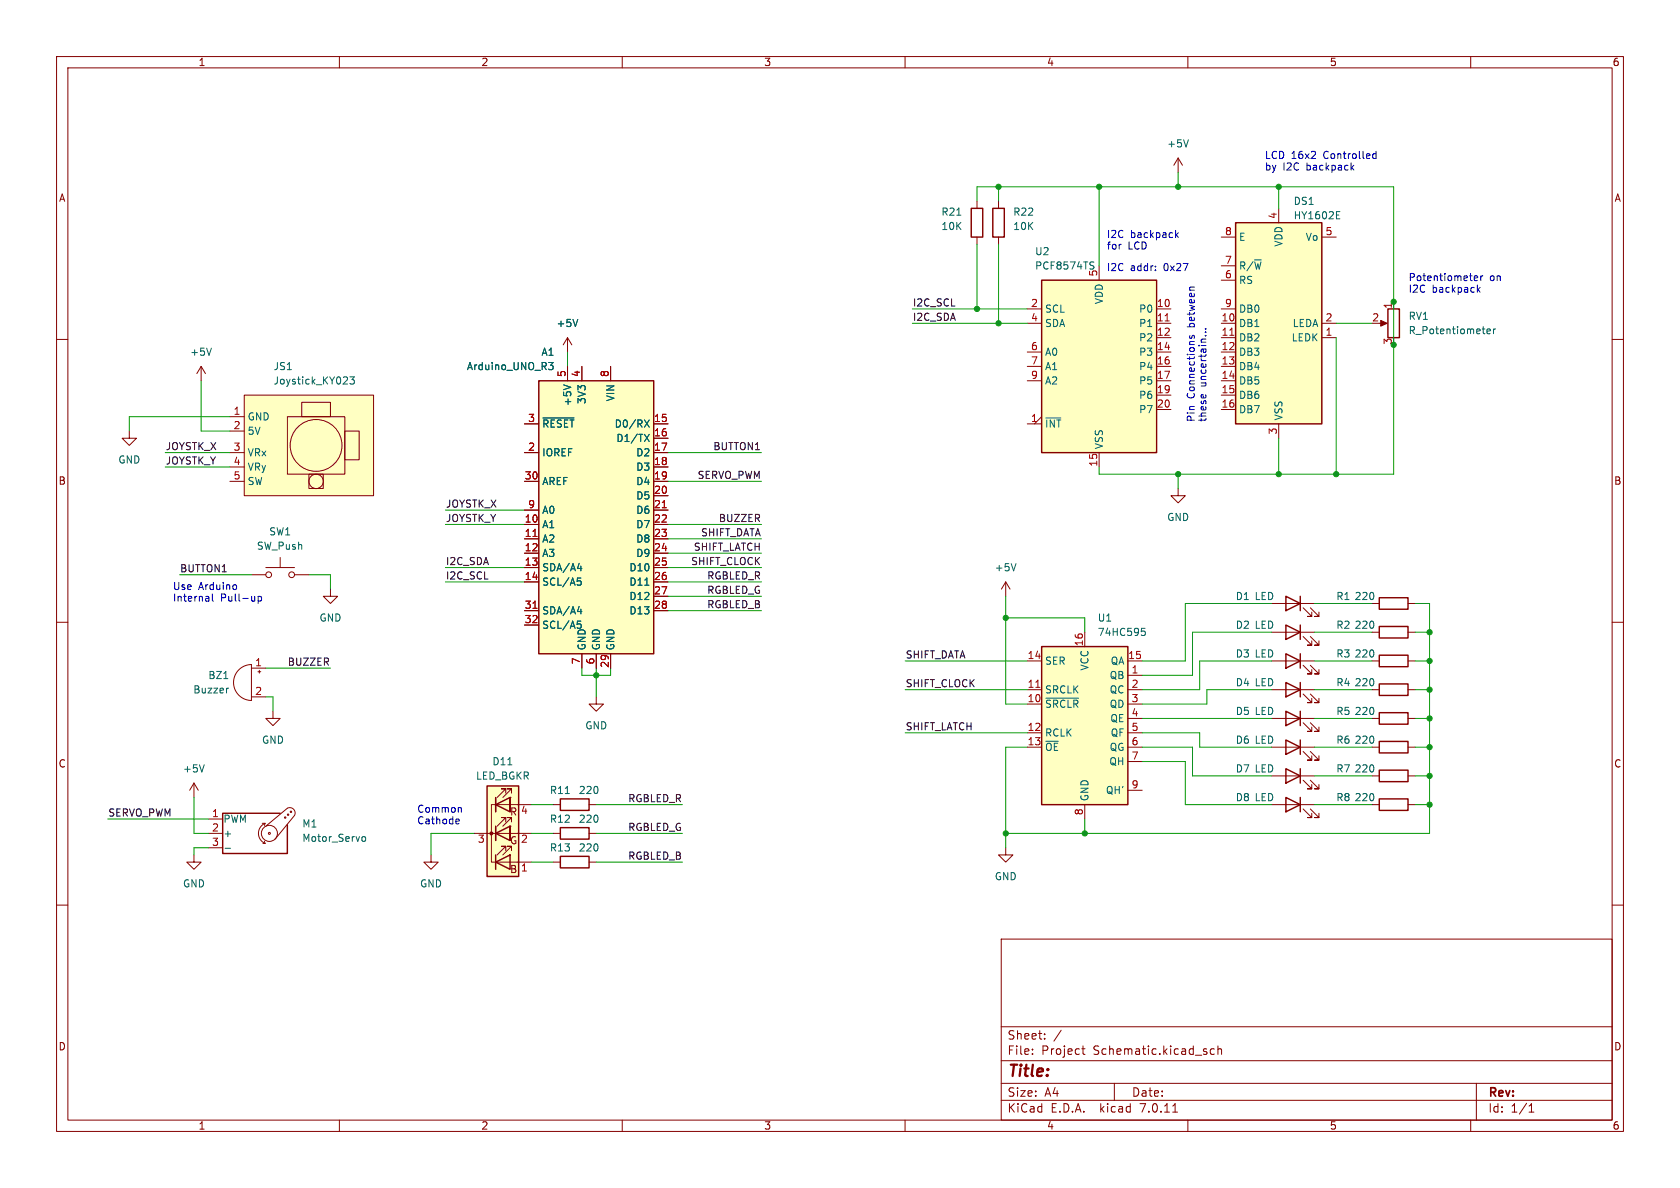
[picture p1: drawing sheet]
<svg xmlns="http://www.w3.org/2000/svg" width="297mm" height="210mm" viewBox="0 0 297 210" stroke-linecap="round" stroke-linejoin="round" font-family="sans-serif">
<g fill="none" stroke="#840000" stroke-width=".18">
<path d="M10 10h277v190h-277zM12 12h273v186h-273zM60 10v2M110 10v2M160 10v2M210 10v2M260 10v2M172.7 35.6v1.2M176.5 35.6v1.2M208.3 27.9l-.8 1.3M208.3 27.9v2.6M208.3 27.9l.7 1.3"/>
<path d="M226.1 36.8v2.6M10 60h2M100.3 59.7v2.5M100.3 59.7l-.7 1.3M100.3 59.7l.8 1.3M172.7 41.9v1.3M176.5 41.9v1.3M181.6 57.2h2.5M181.6 54.6h2.5M194.3 47v2.5M204.5 57.2h2.5M204.5 59.7h2.5"/>
<path d="M204.5 54.6h2.5M215.9 57.2h2.5M215.9 59.7h2.5M215.9 41.9h2.5M215.9 49.5h2.5M215.9 47h2.5M215.9 54.6h2.5M233.7 57.2h2.5M233.7 59.7h2.5M233.7 41.9h2.5M243.8 57.2h1.1M246.4 53.3v1.3"/>
<path d="M285 60h2M22.9 76.2v1.3h1.2l-1.2 1.2-1.3-1.2h1.3M35.6 64.8l-.8 1.2M35.6 64.8v2.5M35.6 64.8l.7 1.2M40.6 73.7h2.6M40.6 76.2h2.6M43.2 69.9h22.8v17.7h-22.8zM50.8 73.7h10.2v10.1h-10.2zM53.3 71.1h5.1v2.6h-5.1zM61 76.2h2.5v5.1h-2.5zM92.7 74.9h2.5"/>
<path d="M100.3 64.8v2.5M102.9 64.8v2.5M107.9 64.8v2.5M115.6 74.9h2.5M115.6 77.5h2.5M181.6 74.9h2.5M181.6 62.2h2.5M181.6 64.8h2.5M181.6 67.3h2.5M184.1 73.7l-1.2 1.2M204.5 62.2h2.5M204.5 64.8h2.5"/>
<path d="M204.5 67.3h2.5M204.5 69.9h2.5M204.5 72.4h2.5M215.9 62.2h2.5M215.9 64.8h2.5M215.9 67.3h2.5M215.9 69.9h2.5M215.9 72.4h2.5M226.1 74.9v2.6M40.6 80h2.6M40.6 82.6h2.6M40.6 85.1h2.6"/>
<path d="M49.5 98.6v1.7M54.6 83.8h2.5v2.6h-2.5zM92.7 92.7h2.5M92.7 95.3h2.5M92.7 97.8h2.5M92.7 80h2.5M92.7 85.1h2.5M92.7 90.2h2.5M115.6 92.7h2.5M115.6 95.3h2.5M115.6 97.8h2.5M115.6 80h2.5"/>
<path d="M115.6 82.6h2.5M115.6 85.1h2.5M115.6 87.6h2.5M115.6 90.2h2.5M194.3 80v2.6M208.3 86.4v1.2h1.2l-1.2 1.3-1.3-1.3h1.3M10 110h2M42.2 118.4a3.2 3.2 0 0 1 2.2-.9v6.3a3.2 3.2 0 0 1-2.9-1.9 3.2 3.2 0 0 1 .7-3.5zM44.4 101.6h2.6M44.4 118.1h2.6M45.6 118.7h.5M45.8 118.5v.5"/>
<path d="M47 100.3h5.1M52.1 101.6h2.5M58.4 104.1v1.3h-1.3l1.3 1.3 1.3-1.3h-1.3M92.7 100.3h2.5M92.7 102.9h2.5M92.7 108h2.5M92.7 110.5h2.5M102.9 115.6v2.5M105.4 115.6v2.5M107.9 115.6v2.5M115.6 100.3h2.5M115.6 102.9h2.5"/>
<path d="M115.6 105.4h2.5M115.6 108h2.5M177.8 102.9l-.8 1.2M177.8 102.9v2.5M177.8 102.9l.8 1.2M181.6 116.8h2.5M191.8 111.8v2.5M199.4 119.4h2.5M199.4 116.8h2.5M224.8 111.8h7.6M224.8 106.7h7.6M224.8 116.8h7.6"/>
<path d="M230.4 117.6l1.5 1.5h-.8h.8v-.7M230.4 107.4l1.5 1.6h-.8h.8v-.8M230.4 112.5l1.5 1.5h-.8h.8v-.7M231.6 117.6l1.6 1.5h-.8h.8v-.7M231.6 107.4l1.6 1.6h-.8h.8v-.8M231.6 112.5l1.6 1.5h-.8h.8v-.7M242.6 111.8h1.2M242.6 106.7h1.2M242.6 116.8h1.2M248.9 111.8h1.3M248.9 106.7h1.3M248.9 116.8h1.3"/>
<path d="M285 110h2M34.3 138.4l-.8 1.3M34.3 138.4v2.6M34.3 138.4l.8 1.3M44.4 123.2h2.6M48.3 125.7v1.3h-1.3l1.3 1.3 1.2-1.3h-1.2M105.4 123.2v1.3h1.3l-1.3 1.2-1.3-1.2h1.3M181.6 124.5h2.5M181.6 121.9h2.5M181.6 129.5h2.5M181.6 132.1h2.5M199.4 124.5h2.5"/>
<path d="M199.4 121.9h2.5M199.4 129.5h2.5M199.4 132.1h2.5M199.4 127h2.5M199.4 134.6h2.5M199.4 139.7h2.5M224.8 121.9h7.6M224.8 132.1h7.6M224.8 127h7.6M224.8 137.2h7.6M230.4 137.9l1.5 1.5h-.8h.8v-.7M230.4 122.7l1.5 1.5h-.8h.8v-.8"/>
<path d="M230.4 132.8l1.5 1.6h-.8h.8v-.8M230.4 127.8l1.5 1.5h-.8h.8v-.8M231.6 137.9l1.6 1.5h-.8h.8v-.7M231.6 122.7l1.6 1.5h-.8h.8v-.8M231.6 132.8l1.6 1.6h-.8h.8v-.8M231.6 127.8l1.6 1.5h-.8h.8v-.8M242.6 121.9h1.2M242.6 132.1h1.2M242.6 127h1.2M242.6 137.2h1.2M248.9 121.9h1.3M248.9 132.1h1.3"/>
<path d="M248.9 127h1.3M248.9 137.2h1.3M10 160h2M34.3 151.1v1.3h1.3l-1.3 1.3-1.3-1.3h1.3M36.8 147.3h2.6M36.8 144.8h2.6M36.8 149.9h2.6M46.4 145.5h.5M46.5 149.1h.4M46.7 148.7l.2 .4M46.9 145.5a1.93 1.93 0 0 0-1.2 1.8 1.93 1.93 0 0 0 1.2 1.8M46.9 145.5l-.2 .4"/>
<path d="M47 146.1l3.8-3.2a.94 .94 0 0 1 1.1 .1 .94 .94 0 0 1 .2 1.1l-3.5 4.2M76.2 151.1v1.3h1.3l-1.3 1.3-1.3-1.3h1.3M83.8 147.3h10.2M87.6 146.1v2.5M87.6 141v2.5M87.6 152.4h6.4M89.4 150.4v-.8h-.8h.8l-1.5 1.5M89.4 145.3v-.8h-.8h.8l-1.5 1.6M89.4 140.2v-.8h-.8h.8l-1.5 1.6M90.2 146.1v2.5zM90.2 146.1h.1M90.2 141v2.5z"/>
<path d="M90.2 141h.1M90.4 150.4v-.8h-.7h.7l-1.5 1.5M90.4 145.3v-.8h-.7h.7l-1.5 1.6M90.4 140.2v-.8h-.7h.7l-1.5 1.6M94 142.2h-7.1v10.2h1M97.8 147.3h1.3M97.8 142.2h1.3M97.8 152.4h1.3M104.1 147.3h1.3M104.1 142.2h1.3M104.1 152.4h1.3M177.8 149.9v1.2h1.3l-1.3 1.3-1.3-1.3h1.3"/>
<path d="M191.8 142.2v2.6M224.8 142.2h7.6M230.4 143l1.5 1.5h-.8h.8v-.7M231.6 143l1.6 1.5h-.8h.8v-.7M242.6 142.2h1.2M248.9 142.2h1.3M285 160h2M177 166h108v32h-108zM60 198v2M110 198v2M160 198v2M177 194.5h108"/>
<path d="M177 191.5h108M177 187.5h108M177 181.5h108M182.5 186.3v.1M182.5 185.5v.1M184.7 183.6v.1M184.7 182.8v.1M187.6 182.1l-1.3 2M191.2 185.4h.6M191.5 184.9v1.3l.3 .2M197 191.5v3M207.3 196.6h.9"/>
<path d="M210 198v2M214.7 185.5l-.5-.1-.2 .3v.4l.1 .2h.6M215.3 185.5l.2-.1 .4 .1 .1 .9M215.3 184.9v1.5M260 198v2M261 191.5v6.5M270.3 196.6h.9M270.3 195.5l.4-.4v1.5"/>
<circle cx="55.9" cy="78.7" r="4.6"/>
<circle cx="55.9" cy="85.1" r="1.27"/>
<circle cx="47.5" cy="101.6" r=".51"/>
<circle cx="51.6" cy="101.6" r=".51"/>
<circle cx="47.6" cy="147.3" r=".18"/>
<circle cx="47.6" cy="147.3" r="1.42"/>
<circle cx="50.4" cy="144.5" r=".13"/>
<circle cx="50.9" cy="144" r=".13"/>
<circle cx="51.4" cy="143.5" r=".13"/>
</g>
<g fill="none" stroke="#840000" stroke-width=".25">
<path d="M171.7 36.8h2v5.1h-2zM175.5 36.8h2v5.1h-2zM218.4 39.4h15.3v35.5h-15.3zM184.1 49.5h20.4v30.5h-20.4zM245.4 54.6h2v5.1h-2zM95.2 67.3h20.4v48.3h-20.4zM184.1 114.3h15.3v27.9h-15.3zM227.3 115.6l2.6 1.2-2.6 1.3zM227.3 105.4l2.6 1.3-2.6 1.3zM227.3 110.5l2.6 1.3-2.6 1.2zM229.9 105.4v2.6M229.9 110.5v2.5"/>
<path d="M229.9 115.6v2.5M243.8 110.7h5.1v2.1h-5.1zM243.8 105.7h5.1v2h-5.1zM243.8 115.8h5.1v2.1h-5.1zM86.1 138.9h5.6v16h-5.6zM227.3 135.9l2.6 1.3-2.6 1.2zM227.3 120.7l2.6 1.2-2.6 1.3zM227.3 130.8l2.6 1.3-2.6 1.3zM227.3 125.7l2.6 1.3-2.6 1.3zM229.9 120.7v2.5M229.9 125.7v2.6M229.9 130.8v2.6"/>
<path d="M229.9 135.9v2.5M243.8 131.1h5.1v2h-5.1zM243.8 126h5.1v2h-5.1zM243.8 120.9h5.1v2h-5.1zM243.8 136.1h5.1v2.1h-5.1zM49.5 143.8h-10.1v7.1h11.4v-5.1M87.6 152.4l2.6-1.3v2.6zM87.6 147.3l2.6-1.2v2.5zM87.6 142.2l2.6-1.2v2.5zM87.6 141v2.5M87.6 146.1v2.5M87.6 151.1v2.6"/>
<path d="M99.1 146.3h5v2h-5zM99.1 141.2h5v2.1h-5zM99.1 151.4h5v2h-5zM227.3 141l2.6 1.2-2.6 1.3zM229.9 141v2.5M243.8 141.2h5.1v2.1h-5.1z"/>
</g>
<g fill="none" stroke="#006464" stroke-width=".18">
<path d="M169.2 38h.7M210.1 24.7l-.4 1.3M236.3 38h.4M236.3 38.7h.6M236.3 37.4h.6M102.1 56.5l-.4 1.2M192.9 46.3l.5 .1M193.2 47l.2 .2-.1 .2M262.9 58.6l.6-.1-.1-.3h-.3l-.2 .1v.6h.5M264 58.2v.8M264.4 58.2l-.4 .2M37.4 61.5l-.4 1.3"/>
<path d="M60.6 67.9h.8M61.4 66.7v.5M61.9 66.6h.7l-.4 .5 .4 .1v.6l-.2 .1-.5-.1M96 73.9h5.5M97 64.1h.8l-.4 .5 .3 .1 .1 .4-.3 .2h-.3M99.6 68l1.3 .5M113.9 74.2l.9 1.3M113.9 76.8l.9 1.2M114.8 74.2l-.9 1.3M114.8 76.8l-.9 1.2M184.9 73.9h2.6M179.6 99.6l-.4 1.3"/>
<path d="M39.6 120h.7M102.1 102.2h.6M102.1 109.8h.6M102.1 100.5h.8M102.1 108.1h.8M102.2 102.7h.3l.3 .2-.2 .5h-.4M102.2 110.3h.4l.2 .5M102.7 100.1v.8M102.7 107.7v.8M114 103.4h.7M201.8 111.1h.6M201.9 111.6h.3l.3 .2-.1 .4-.5 .1"/>
<path d="M36.1 135.2l-.4 1.3M40.4 121.7h-.2M89.8 135.2h.7M184.9 123.4h5.8M39.8 150h1M64 148.1l.2-.2h.3l.1 .2-.1 .6h-.3l-.2-.2M99.9 140.3h.8"/>
</g>
<g fill="#ffffc2" stroke="#ffffc2" stroke-width=".18">
<path d="M86.1 138.9h5.6v16h-5.6z"/>
<path d="M184.1 114.3h15.3v27.9h-15.3z"/>
<path d="M95.2 67.3h20.4v48.3h-20.4z"/>
<path d="M218.4 39.4h15.3v35.5h-15.3z"/>
<path d="M43.2 69.9h22.8v17.7h-22.8z"/>
<path d="M184.1 49.5h20.4v30.5h-20.4z"/>
</g>
<g fill="#840000" stroke="#840000" stroke-width=".18">
<path d="M244.1 56.6l1.1 .6-1.1 .5z"/>
<circle cx="86.9" cy="147.3" r=".25"/>
</g>
<path d="M206 56.7h.7M217.4 59.3h.7M94.2 94.8h.7M117.1 89.8h.7M94.2 107.5h.7M183.1 121.5h.7" fill="none" stroke="#a90000" stroke-width=".18"/>
<g fill="none" stroke="#0000c2" stroke-width=".18">
<path d="M239 29.6l.3 .5M239.3 29.2l-.4 .5M243.3 26.8v1.2M243.3 27.2h-.4l-.2 .2 .1 .6h.5M208 41.5l.3 .5M208.3 41.1l-.5 .5M210.4 59.3l-.1 .3 .2 .2h.2l.1-.5h.3v.5M213.1 58.7h.1M213.1 58.1h.1M260.6 49.2l.6-.1v-.3h-.4l-.2 .1 .1 .7h.5M261.3 51.2l.4 .5M261.7 50.8l-.5 .5"/>
<path d="M261.8 48.8v.8M262.1 48.8l-.3 .2M212.3 69.9l.4-.2 .1 .6M213.1 69.8l.1 .1M36.9 105.5v.8M36.9 106.2l-.1 .1M36.9 105.7l-.1 .1M37.5 105v1.1l.2 .2M41.7 103.4l.1 .2-.1 .6M45 105.4v.9M45 106.1v.1M45.6 105.4v1.3"/>
<path d="M45.6 105.5l.4-.1 .2 .3-.1 .5h-.5M80.8 144.8l.3 .1 .1 .2-.6 .1M81.1 145.6h-.3M81.2 142.7l.4 .2v.7"/>
</g>
<g fill="none" stroke="#009600" stroke-width=".18">
<path d="M172.7 35.6v-2.6h73.7v50.8h-52.1v-1.2M176.5 33v2.6M194.3 33v14M208.3 30.5v2.5M226.1 33v3.8M161.3 57.2h20.3M161.3 54.6h20.3M172.7 43.2v11.4M176.5 43.2v14M236.2 57.2h6.4M236.2 59.7v24.1M35.6 67.3v8.9h5"/>
<path d="M40.6 73.7h-17.7v2.5M100.3 62.2v2.6M226.1 77.5v6.3M29.2 82.6h11.4M29.2 80h11.4M78.7 92.7h14M78.7 90.2h14M118.1 97.8h16.5M118.1 92.7h16.5M118.1 95.3h16.5M118.1 85.1h16.5M118.1 80h16.5"/>
<path d="M208.3 83.8v2.6M31.7 101.6h12.7M47 118.1h11.4M54.6 101.6h3.8v2.5M78.7 100.3h14M78.7 102.9h14M102.9 118.1v1.3h5v-1.3M105.4 118.1v5.1M118.1 100.3h16.5M118.1 102.9h16.5M118.1 108h16.5M118.1 105.4h16.5"/>
<path d="M160 116.8h21.6M177.8 105.4v19.1h3.8M177.8 109.2h14v2.6M224.8 106.7h-15.3v10.1h-7.6M224.8 116.8h-12.7v5.1h-10.2M224.8 111.8h-14v7.6h-8.9M232.4 116.8h10.2M232.4 106.7h10.2M232.4 111.8h10.2M250.2 106.7h2.5v40.6h-74.9M250.2 116.8h2.5M250.2 111.8h2.5"/>
<path d="M47 123.2h1.3v2.5M160 121.9h21.6M160 129.5h21.6M181.6 132.1h-3.8v17.8M201.9 132.1h8.9v5.1h14M201.9 129.5h10.2v2.6h12.7M201.9 134.6h7.6v7.6h15.3M201.9 127h22.9M224.8 121.9h-11.4v2.6h-11.5M232.4 132.1h10.2M232.4 137.2h10.2M232.4 121.9h10.2"/>
<path d="M232.4 127h10.2M250.2 132.1h2.5M250.2 137.2h2.5M250.2 121.9h2.5M250.2 127h2.5M19 144.8h17.8M34.3 141v6.3h2.5M36.8 149.9h-2.5v1.2M83.8 147.3h-7.6v3.8M94 147.3h3.8M94 142.2h3.8M94 152.4h3.8"/>
<path d="M105.4 147.3h15.2M105.4 142.2h15.2M105.4 152.4h15.2M191.8 144.8v2.5M232.4 142.2h10.2M250.2 142.2h2.5"/>
</g>
<g fill="#009600" stroke="#009600" stroke-width=".18">
<circle cx="252.7" cy="116.8" r=".46"/>
<circle cx="246.4" cy="53.3" r=".46"/>
<circle cx="246.4" cy="61" r=".46"/>
<circle cx="236.2" cy="83.8" r=".46"/>
<circle cx="252.7" cy="111.8" r=".46"/>
<circle cx="226.1" cy="33" r=".46"/>
<circle cx="226.1" cy="83.8" r=".46"/>
<circle cx="208.3" cy="33" r=".46"/>
<circle cx="208.3" cy="83.8" r=".46"/>
<circle cx="194.3" cy="33" r=".46"/>
<circle cx="176.5" cy="57.2" r=".46"/>
<circle cx="176.5" cy="33" r=".46"/>
<circle cx="177.8" cy="109.2" r=".46"/>
<circle cx="172.7" cy="54.6" r=".46"/>
<circle cx="252.7" cy="137.2" r=".46"/>
<circle cx="252.7" cy="132.1" r=".46"/>
<circle cx="252.7" cy="142.2" r=".46"/>
<circle cx="252.7" cy="121.9" r=".46"/>
<circle cx="252.7" cy="127" r=".46"/>
<circle cx="177.8" cy="147.3" r=".46"/>
<circle cx="191.8" cy="147.3" r=".46"/>
<circle cx="105.4" cy="119.4" r=".46"/>
</g>
<text font-size="2.8" fill="#840000" x="178" y="190.9">Title:</text>
<g font-size="2.1" fill="#840000">
<text x="178" y="184">Sheet:</text>
<text x="178" y="186.7">File:</text>
<text x="184.1" y="186.7">Project</text>
<text x="193.3" y="186.7">Schematic.kicad_sch</text>
<text x="178" y="196.9">KiCad</text>
<text x="178" y="194.1">Size:</text>
<text x="184.7" y="194.1">A4</text>
<text x="185.7" y="196.9">E.D.A.</text>
<text x="194.6" y="196.9">kicad</text>
<text x="200" y="194.1">Date:</text>
<text x="201.8" y="196.9">7.0.11</text>
<text x="263" y="194.3">Rev:</text>
<text x="263" y="196.9">Id:</text>
<text x="267.1" y="196.9">1/1</text>
</g>
<g font-size="1.8" fill="#840000">
<text x="35" y="11.9">1</text>
<text x="85" y="11.9">2</text>
<text x="135" y="11.9">3</text>
<text x="185" y="11.9">4</text>
<text x="235" y="11.9">5</text>
<text x="285" y="11.9">6</text>
<text x="10.3" y="35.9">A</text>
<text x="285.3" y="35.9">A</text>
<text x="10.3" y="85.9">B</text>
<text x="285.3" y="85.9">B</text>
<text x="10.3" y="135.9">C</text>
<text x="285.3" y="135.9">C</text>
<text x="90.1" y="149.5">G</text>
<text x="90.1" y="144.4">R</text>
<text x="90.1" y="154.5">B</text>
<text x="10.3" y="185.9">D</text>
<text x="285.3" y="185.9">D</text>
<text x="35" y="199.9">1</text>
<text x="85" y="199.9">2</text>
<text x="135" y="199.9">3</text>
<text x="185" y="199.9">4</text>
<text x="235" y="199.9">5</text>
<text x="285" y="199.9">6</text>
</g>
<g font-size="1.8" fill="#006464">
<text x="206.2" y="26.3">+5V</text>
<text x="166.3" y="38.3">R21</text>
<text x="166.3" y="40.9">10K</text>
<text x="179" y="38.3">R22</text>
<text x="179" y="40.9">10K</text>
<text x="228.6" y="39">HY1602E</text>
<text x="228.6" y="36.4">DS1</text>
<text x="182.9" y="47.9">PCF8574TS</text>
<text x="182.9" y="45.3">U2</text>
<text x="218.9" y="47.9">R/~{W}</text>
<text x="218.9" y="42.8">E</text>
<text x="226.9" y="43.7" transform="rotate(-90 226.9 43.7)">VDD</text>
<text x="230.7" y="42.8">Vo</text>
<text x="194.1" y="49" transform="rotate(-90 194.1 49)">5</text>
<text x="195.2" y="53.9" transform="rotate(-90 195.2 53.9)">VDD</text>
<text x="218.9" y="50.4">RS</text>
<text x="98.3" y="58">+5V</text>
<text x="184.7" y="55.5">SCL</text>
<text x="184.7" y="58">SDA</text>
<text x="201.3" y="55.5">P0</text>
<text x="201.3" y="58">P1</text>
<text x="218.9" y="58">DB1</text>
<text x="218.9" y="55.5">DB0</text>
<text x="228.4" y="58">LEDA</text>
<text x="248.9" y="56.7">RV1</text>
<text x="248.9" y="59.3">R_Potentiometer</text>
<text x="33.5" y="63.1">+5V</text>
<text x="48.3" y="65.6">JS1</text>
<text x="82.4" y="65.6">Arduino_UNO_R3</text>
<text x="95.6" y="63.1">A1</text>
<text x="184.7" y="63.1">A0</text>
<text x="184.7" y="65.6">A1</text>
<text x="201.3" y="60.6">P2</text>
<text x="201.3" y="63.1">P3</text>
<text x="201.3" y="65.6">P4</text>
<text x="218.9" y="60.6">DB2</text>
<text x="218.9" y="63.1">DB3</text>
<text x="218.9" y="65.6">DB4</text>
<text x="228.3" y="60.6">LEDK</text>
<text x="48.3" y="68.2">Joystick_KY023</text>
<text x="101.2" y="71.9" transform="rotate(-90 101.2 71.9)">+5V</text>
<text x="103.7" y="71.5" transform="rotate(-90 103.7 71.5)">3V3</text>
<text x="108.8" y="71" transform="rotate(-90 108.8 71)">VIN</text>
<text x="184.7" y="68.2">A2</text>
<text x="201.3" y="68.2">P5</text>
<text x="201.3" y="70.7">P6</text>
<text x="218.9" y="68.2">DB5</text>
<text x="218.9" y="70.7">DB6</text>
<text x="43.7" y="74.5">GND</text>
<text x="43.7" y="77.1">5V</text>
<text x="95.8" y="75.8">~{RESET}</text>
<text x="108.6" y="75.8">D0/RX</text>
<text x="184.7" y="75.8">~{INT}</text>
<text x="201.3" y="73.3">P7</text>
<text x="218.9" y="73.3">DB7</text>
<text x="226.9" y="74.4" transform="rotate(-90 226.9 74.4)">VSS</text>
<text x="20.8" y="82.1">GND</text>
<text x="43.7" y="80.9">VRx</text>
<text x="43.7" y="83.4">VRy</text>
<text x="95.8" y="80.9">IOREF</text>
<text x="108.9" y="78.3">D1/TX</text>
<text x="112.4" y="80.9">D2</text>
<text x="112.4" y="83.4">D3</text>
<text x="195.2" y="79.5" transform="rotate(-90 195.2 79.5)">VSS</text>
<text x="43.7" y="86">SW</text>
<text x="95.8" y="86">AREF</text>
<text x="112.4" y="86">D4</text>
<text x="112.4" y="88.5">D5</text>
<text x="47.5" y="94.8">SW1</text>
<text x="95.8" y="93.6">A1</text>
<text x="95.8" y="91">A0</text>
<text x="112.4" y="91">D6</text>
<text x="112.4" y="93.6">D7</text>
<text x="206.2" y="92.3">GND</text>
<text x="45.3" y="97.4">SW_Push</text>
<text x="95.8" y="96.1">A2</text>
<text x="95.8" y="98.7">A3</text>
<text x="95.8" y="101.2">SDA/A4</text>
<text x="111.2" y="101.2">D10</text>
<text x="112.4" y="96.1">D8</text>
<text x="112.4" y="98.7">D9</text>
<text x="175.8" y="101.2">+5V</text>
<text x="95.8" y="103.7">SCL/A5</text>
<text x="111.2" y="103.7">D11</text>
<text x="111.2" y="106.3">D12</text>
<text x="218.4" y="106.3">D1 LED</text>
<text x="236.1" y="106.3">R1</text>
<text x="239.4" y="106.3">220</text>
<text x="56.4" y="110.1">GND</text>
<text x="95.8" y="108.8">SDA/A4</text>
<text x="95.8" y="111.4">SCL/A5</text>
<text x="111.2" y="108.8">D13</text>
<text x="194" y="110.1">U1</text>
<text x="194" y="112.6">74HC595</text>
<text x="218.4" y="111.4">D2 LED</text>
<text x="236.1" y="111.4">R2</text>
<text x="239.4" y="111.4">220</text>
<text x="103.7" y="115.1" transform="rotate(-90 103.7 115.1)">GND</text>
<text x="106.3" y="115.1" transform="rotate(-90 106.3 115.1)">GND</text>
<text x="108.8" y="115.1" transform="rotate(-90 108.8 115.1)">GND</text>
<text x="184.7" y="117.7">SER</text>
<text x="192.6" y="118.6" transform="rotate(-90 192.6 118.6)">VCC</text>
<text x="196.3" y="117.7">QA</text>
<text x="218.4" y="116.4">D3 LED</text>
<text x="236.1" y="116.4">R3</text>
<text x="239.4" y="116.4">220</text>
<text x="34.1" y="122.8">Buzzer</text>
<text x="36.7" y="120.2">BZ1</text>
<text x="184.7" y="125.3">~{SRCLR}</text>
<text x="184.7" y="122.8">SRCLK</text>
<text x="196.1" y="120.2">QB</text>
<text x="196.1" y="122.8">QC</text>
<text x="196.1" y="125.3">QD</text>
<text x="218.4" y="121.5">D4 LED</text>
<text x="236.1" y="121.5">R4</text>
<text x="239.4" y="121.5">220</text>
<text x="46.2" y="131.7">GND</text>
<text x="103.4" y="129.1">GND</text>
<text x="184.7" y="130.4">RCLK</text>
<text x="196.2" y="127.9">QE</text>
<text x="196.3" y="130.4">QF</text>
<text x="218.4" y="131.7">D6 LED</text>
<text x="218.4" y="126.6">D5 LED</text>
<text x="236.1" y="131.7">R6</text>
<text x="236.1" y="126.6">R5</text>
<text x="239.4" y="131.7">220</text>
<text x="239.4" y="126.6">220</text>
<text x="32.3" y="136.8">+5V</text>
<text x="87" y="135.5">D11</text>
<text x="184.7" y="132.9">~{OE}</text>
<text x="196" y="135.5">QH</text>
<text x="196.1" y="132.9">QG</text>
<text x="218.4" y="136.8">D7 LED</text>
<text x="236.1" y="136.8">R7</text>
<text x="239.4" y="136.8">220</text>
<text x="84.1" y="138">LED_BGKR</text>
<text x="97.1" y="140.6">R11</text>
<text x="102.2" y="140.6">220</text>
<text x="192.6" y="141.7" transform="rotate(-90 192.6 141.7)">GND</text>
<text x="195.4" y="140.6">QH'</text>
<text x="218.4" y="141.8">D8 LED</text>
<text x="236.1" y="141.8">R8</text>
<text x="239.4" y="141.8">220</text>
<text x="39.4" y="145.6">PWM</text>
<text x="39.4" y="148.2">+</text>
<text x="53.3" y="146.5">M1</text>
<text x="53.3" y="149">Motor_Servo</text>
<text x="97.1" y="145.6">R12</text>
<text x="102.2" y="145.6">220</text>
<text x="97.1" y="150.7">R13</text>
<text x="102.2" y="150.7">220</text>
<text x="175.8" y="155.8">GND</text>
<text x="32.3" y="157.1">GND</text>
<text x="74.2" y="157.1">GND</text>
</g>
<g font-size="1.8" fill="#0000c2">
<text x="223.5" y="28.2">LCD 16x2</text>
<text x="234.1" y="28.2">Controlled</text>
<text x="223.5" y="30.2">by</text>
<text x="226.8" y="30.2">I2C</text>
<text x="231.1" y="30.2">backpack</text>
<text x="195.6" y="42.2">I2C</text>
<text x="195.6" y="44.2">for</text>
<text x="199.4" y="44.2">LCD</text>
<text x="199.8" y="42.2">backpack</text>
<text x="195.6" y="48">I2C</text>
<text x="199.8" y="48">addr:</text>
<text x="205.8" y="48">0x27</text>
<text x="248.9" y="49.8">Potentiometer</text>
<text x="248.9" y="51.8">I2C</text>
<text x="253.2" y="51.8">backpack</text>
<text x="263.3" y="49.8">on</text>
<text x="211.3" y="57.8" transform="rotate(-90 211.3 57.8)">between</text>
<text x="211.3" y="70.5" transform="rotate(-90 211.3 70.5)">Connections</text>
<text x="213.4" y="68.4" transform="rotate(-90 213.4 68.4)">uncertain...</text>
<text x="211.3" y="74.7" transform="rotate(-90 211.3 74.7)">Pin</text>
<text x="213.4" y="74.7" transform="rotate(-90 213.4 74.7)">these</text>
<text x="30.5" y="104.4">Use</text>
<text x="30.5" y="106.4">Internal</text>
<text x="35.1" y="104.4">Arduino</text>
<text x="39" y="106.4">Pull-up</text>
<text x="73.7" y="143.8">Common</text>
<text x="73.7" y="145.8">Cathode</text>
</g>
<g font-size="1.8" fill="#a90000">
<text x="216.5" y="41.7">8</text>
<text x="225.8" y="38.8" transform="rotate(-90 225.8 38.8)">4</text>
<text x="234.2" y="41.7">5</text>
<text x="216.5" y="46.7">7</text>
<text x="216.5" y="49.3">6</text>
<text x="182.2" y="54.4">2</text>
<text x="182.2" y="56.9">4</text>
<text x="204.4" y="54.4">10</text>
<text x="204.4" y="56.9">11</text>
<text x="204.4" y="59.4">12</text>
<text x="215.9" y="56.9">10</text>
<text x="215.9" y="59.4">11</text>
<text x="216.5" y="54.4">9</text>
<text x="234.2" y="59.4">1</text>
<text x="234.2" y="56.9">2</text>
<text x="242.5" y="56.9">2</text>
<text x="246.1" y="54.7" transform="rotate(-90 246.1 54.7)">1</text>
<text x="182.2" y="62">6</text>
<text x="182.2" y="64.5">7</text>
<text x="204.4" y="62">14</text>
<text x="204.4" y="64.5">16</text>
<text x="215.9" y="62">12</text>
<text x="215.9" y="64.5">13</text>
<text x="246.1" y="61" transform="rotate(-90 246.1 61)">3</text>
<text x="100.1" y="66.7" transform="rotate(-90 100.1 66.7)">5</text>
<text x="102.6" y="66.7" transform="rotate(-90 102.6 66.7)">4</text>
<text x="107.7" y="66.7" transform="rotate(-90 107.7 66.7)">8</text>
<text x="182.2" y="67.1">9</text>
<text x="204.4" y="67.1">17</text>
<text x="204.4" y="69.6">19</text>
<text x="215.9" y="67.1">14</text>
<text x="215.9" y="69.6">15</text>
<text x="41.2" y="73.4">1</text>
<text x="41.2" y="75.9">2</text>
<text x="93.3" y="74.7">3</text>
<text x="115.5" y="74.7">15</text>
<text x="115.5" y="77.2">16</text>
<text x="182.2" y="74.7">1</text>
<text x="204.4" y="72.1">20</text>
<text x="215.9" y="72.1">16</text>
<text x="225.8" y="76.9" transform="rotate(-90 225.8 76.9)">3</text>
<text x="41.2" y="79.8">3</text>
<text x="41.2" y="82.3">4</text>
<text x="93.3" y="79.8">2</text>
<text x="115.5" y="79.8">17</text>
<text x="115.5" y="82.3">18</text>
<text x="194.1" y="82.6" transform="rotate(-90 194.1 82.6)">15</text>
<text x="41.2" y="84.8">5</text>
<text x="92.7" y="84.8">30</text>
<text x="93.3" y="89.9">9</text>
<text x="115.5" y="84.8">19</text>
<text x="115.5" y="87.4">20</text>
<text x="115.5" y="89.9">21</text>
<text x="92.7" y="92.5">10</text>
<text x="92.7" y="95">11</text>
<text x="115.5" y="92.5">22</text>
<text x="115.5" y="95">23</text>
<text x="92.7" y="97.5">12</text>
<text x="92.7" y="100.1">13</text>
<text x="115.5" y="97.5">24</text>
<text x="115.5" y="100.1">25</text>
<text x="92.7" y="102.6">14</text>
<text x="92.7" y="107.7">31</text>
<text x="115.5" y="102.6">26</text>
<text x="115.5" y="105.2">27</text>
<text x="115.5" y="107.7">28</text>
<text x="92.7" y="110.2">32</text>
<text x="45" y="117.9">1</text>
<text x="102.6" y="117.5" transform="rotate(-90 102.6 117.5)">7</text>
<text x="105.2" y="117.5" transform="rotate(-90 105.2 117.5)">6</text>
<text x="107.7" y="118.2" transform="rotate(-90 107.7 118.2)">29</text>
<text x="181.6" y="116.6">14</text>
<text x="191.5" y="114.3" transform="rotate(-90 191.5 114.3)">16</text>
<text x="199.3" y="116.6">15</text>
<text x="200" y="119.1">1</text>
<text x="45" y="122.9">2</text>
<text x="181.6" y="124.2">10</text>
<text x="181.6" y="121.7">11</text>
<text x="200" y="121.7">2</text>
<text x="200" y="124.2">3</text>
<text x="181.6" y="129.3">12</text>
<text x="181.6" y="131.8">13</text>
<text x="200" y="126.7">4</text>
<text x="200" y="129.3">5</text>
<text x="200" y="131.8">6</text>
<text x="200" y="134.4">7</text>
<text x="200" y="139.4">9</text>
<text x="37.4" y="144.5">1</text>
<text x="37.4" y="147.1">2</text>
<text x="37.4" y="149.6">3</text>
<text x="84.4" y="149.3">3</text>
<text x="92" y="149.3">2</text>
<text x="92" y="144.2">4</text>
<text x="191.5" y="144.2" transform="rotate(-90 191.5 144.2)">8</text>
<text x="92" y="154.4">1</text>
</g>
<g font-size="1.8" fill="#0f0f0f">
<text x="161.3" y="54.3">I2C_SCL</text>
<text x="161.3" y="56.8">I2C_SDA</text>
<text x="29.2" y="79.7">JOYSTK_X</text>
<text x="29.2" y="82.2">JOYSTK_Y</text>
<text x="126" y="79.7">BUTTON1</text>
<text x="78.7" y="89.8">JOYSTK_X</text>
<text x="123.2" y="84.7">SERVO_PWM</text>
<text x="78.7" y="92.4">JOYSTK_Y</text>
<text x="123.8" y="94.9">SHIFT_DATA</text>
<text x="127" y="92.4">BUZZER</text>
<text x="31.7" y="101.3">BUTTON1</text>
<text x="78.7" y="100">I2C_SDA</text>
<text x="122.1" y="100">SHIFT_CLOCK</text>
<text x="122.6" y="97.4">SHIFT_LATCH</text>
<text x="78.7" y="102.5">I2C_SCL</text>
<text x="124.9" y="107.6">RGBLED_B</text>
<text x="124.9" y="102.5">RGBLED_R</text>
<text x="124.9" y="105.1">RGBLED_G</text>
<text x="50.8" y="117.8">BUZZER</text>
<text x="160" y="116.5">SHIFT_DATA</text>
<text x="160" y="121.6">SHIFT_CLOCK</text>
<text x="160" y="129.2">SHIFT_LATCH</text>
<text x="111" y="141.9">RGBLED_R</text>
<text x="19" y="144.4">SERVO_PWM</text>
<text x="111" y="147">RGBLED_G</text>
<text x="111" y="152.1">RGBLED_B</text>
</g>
</svg>
